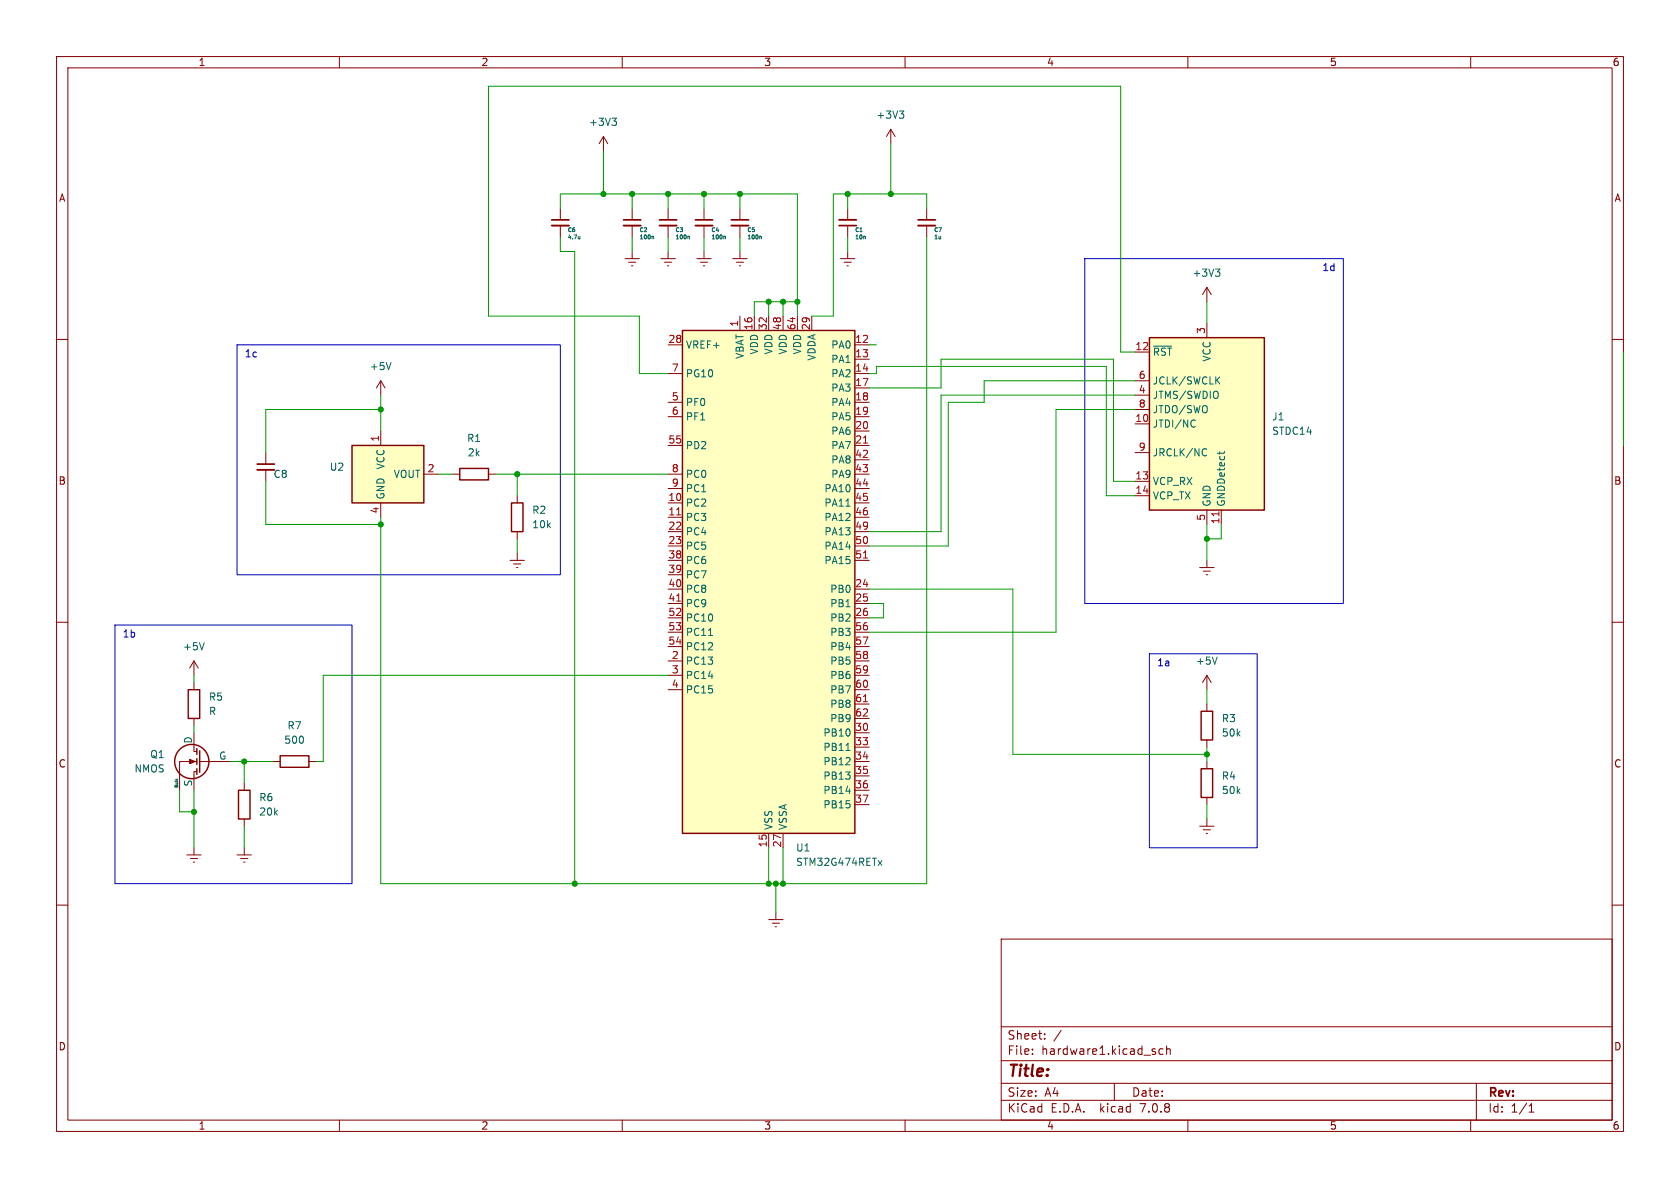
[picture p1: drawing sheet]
<svg xmlns="http://www.w3.org/2000/svg" width="297mm" height="210mm" viewBox="0 0 297 210" stroke-linecap="round" stroke-linejoin="round" font-family="sans-serif">
<g fill="none" stroke="#840000" stroke-width=".18">
<path d="M10 10h277v190h-277zM12 12h273v186h-273zM60 10v2M110 10v2M160 10v2M210 10v2M260 10v2M99.1 36.8v2.1M99.1 39.9v2M106.7 24.1l-.8 1.3M106.7 24.1v2.6M106.7 24.1l.7 1.3"/>
<path d="M111.8 36.8v2.1M111.8 39.9v2M118.1 36.8v2.1M118.1 39.9v2M124.5 36.8v2.1M124.5 39.9v2M130.8 36.8v2.1M130.8 39.9v2M149.9 36.8v2.1M149.9 39.9v2M157.5 22.9l-.8 1.2M157.5 22.9v2.5"/>
<path d="M157.5 22.9l.7 1.2M163.8 36.8v2.1M163.8 39.9v2M10 60h2M110.5 45.7h2.5M111.1 46.4h1.3M111.6 47h.3M111.8 44.5v1.2M116.8 45.7h2.6M117.5 46.4h1.2M118 47h.2M118.1 44.5v1.2"/>
<path d="M123.2 45.7h2.5M123.8 46.4h1.3M124.3 47h.3M124.5 44.5v1.2M129.5 45.7h2.6M130.2 46.4h1.2M130.7 47h.2M130.8 44.5v1.2M130.8 55.9v2.5M133.3 55.9v2.5M135.9 55.9v2.5M138.4 55.9v2.5"/>
<path d="M141 55.9v2.5M143.5 55.9v2.5M148.6 45.7h2.5M149.2 46.4h1.3M149.7 47h.3M149.9 44.5v1.2M213.4 50.8v2.5M213.4 57.2v2.5M213.4 50.8l-.8 1.3M213.4 50.8l.7 1.3M285 60h2M67.3 67.3l-.8 1.3"/>
<path d="M67.3 67.3v2.6M67.3 76.2v2.5M67.3 67.3l.8 1.3M118.1 61h2.5M118.1 66h2.5M118.1 71.1h2.5M118.1 73.7h2.5M118.1 78.7h2.5M151.1 61h2.6M151.1 63.5h2.6M151.1 66h2.6M151.1 68.6h2.6"/>
<path d="M151.1 71.1h2.6M151.1 73.7h2.6M151.1 76.2h2.6M151.1 78.7h2.6M200.7 74.9h2.5M200.7 62.2h2.5M200.7 69.9h2.5M200.7 67.3h2.5M200.7 72.4h2.5M47 80v2M47 83.1v2M67.3 88.9v2.5"/>
<path d="M74.9 83.8h2.6M80 83.8h1.3M86.4 83.8h1.2M90.2 99.1h2.5M90.8 99.7h1.3M91.4 87.6v1.3M91.4 94v1.3M91.4 97.8v1.3M118.1 88.9h2.5M118.1 91.4h2.5M118.1 94h2.5M118.1 96.5h2.5"/>
<path d="M118.1 99.1h2.5M118.1 83.8h2.5M118.1 86.4h2.5M151.1 88.9h2.6M151.1 91.4h2.6M151.1 94h2.6M151.1 96.5h2.6M151.1 99.1h2.6M151.1 81.3h2.6M151.1 83.8h2.6M151.1 86.4h2.6M200.7 85.1h2.5"/>
<path d="M200.7 87.6h2.5M200.7 80h2.5M213.4 90.2v2.5M213.4 99.1v1.2M215.9 90.2v2.5M10 110h2M34.3 116.8v2.6M34.3 116.8l-.8 1.3M34.3 116.8l.8 1.3M91.3 100.3h.3M118.1 116.8h2.5M118.1 104.1h2.5"/>
<path d="M118.1 106.7h2.5M118.1 109.2h2.5M118.1 119.4h2.5M118.1 101.6h2.5M118.1 111.8h2.5M118.1 114.3h2.5M151.1 116.8h2.6M151.1 104.1h2.6M151.1 106.7h2.6M151.1 109.2h2.6M151.1 119.4h2.6M151.1 111.8h2.6"/>
<path d="M151.1 114.3h2.6M212.1 100.3h2.5M212.7 101h1.3M213.2 101.6h.3M213.4 119.4l-.8 1.3M213.4 119.4v2.5M213.4 119.4l.7 1.3M285 110h2M34.3 129.5v3.3h.5M34.3 120.7v1.2M34.3 127v1.3M34.8 136.4h-.5v3.3"/>
<path d="M34.8 134.6h-3.1v5.1M35.3 134.6h5.3M43.2 138.4v1.3M48.3 134.6h1.2M54.6 134.6h1.3M118.1 121.9h2.5M151.1 129.5h2.6M151.1 132.1h2.6M151.1 134.6h2.6M151.1 137.2h2.6M151.1 139.7h2.6M151.1 121.9h2.6"/>
<path d="M151.1 124.5h2.6M151.1 127h2.6M213.4 124.5v1.2M213.4 130.8v1.3M213.4 134.6v1.3M10 160h2M33 151.1h2.6M33.7 151.8h1.2M34.2 152.4h.2M34.3 149.9v1.2M41.9 151.1h2.5M42.5 151.8h1.3"/>
<path d="M43.1 152.4h.2M43.2 144.8v1.3M43.2 149.9v1.2M135.9 147.3v2.6M138.4 147.3v2.6M151.1 142.2h2.6M212.1 146.1h2.5M212.7 146.7h1.3M213.2 147.3h.3M213.4 141v1.2M213.4 144.8v1.3M285 160h2"/>
<path d="M135.9 162.6h2.5M136.5 163.2h1.3M137 163.8h.3M137.2 161.3v1.3M177 166h108v32h-108zM60 198v2M110 198v2M160 198v2M177 194.5h108M177 191.5h108M177 187.5h108M177 181.5h108"/>
<path d="M182.5 186.3v.1M182.5 185.5v.1M184.7 183.6v.1M184.7 182.8v.1M187.6 182.1l-1.3 2M197 191.5v3M205.6 185.5l-.4-.1-.3 .3v.4l.1 .2h.6M206.2 185.5l.3-.1 .3 .1 .1 .9M206.2 184.9v1.5M210 198v2M260 198v2M261 191.5v6.5"/>
<path d="M270.3 196.6h.9M270.3 195.5l.4-.4v1.5"/>
</g>
<g fill="none" stroke="#840000" stroke-width=".25">
<path d="M120.6 58.4h30.5v88.9h-30.5zM203.2 59.7h20.3v30.5h-20.3zM62.2 78.7h12.7v10.2h-12.7zM81.3 82.8h5.1v2h-5.1zM90.4 88.9h2.1v5.1h-2.1zM33.3 121.9h2v5.1h-2zM34.8 132.3v1.1M34.8 134.1v1M34.8 135.9v1M35.3 132.7v3.8M42.2 139.7h2v5.1h-2zM49.5 133.6h5.1v2h-5.1z"/>
<path d="M212.3 135.9h2.1v5.1h-2.1zM212.3 125.7h2.1v5.1h-2.1z"/>
<circle cx="33.9" cy="134.6" r="3"/>
</g>
<path d="M97.5 39.9h3.1M110.2 39.9h3.1M116.6 39.9h3M122.9 39.9h3.1M129.3 39.9h3M148.3 38.9h3.1M162.3 39.9h3.1M45.5 83.1h3" fill="none" stroke="#840000" stroke-width=".33"/>
<path d="M97.5 38.9h3.1M110.2 38.9h3.1M116.6 38.9h3M122.9 38.9h3.1M129.3 38.9h3M148.3 39.9h3.1M162.3 38.9h3.1M45.5 82h3" fill="none" stroke="#840000" stroke-width=".3"/>
<g fill="none" stroke="#006464" stroke-width=".18">
<path d="M159 19.6h.8l-.4 .5M108.2 20.9h.8l-.4 .5M108.7 21.4l.3 .2v.3l-.3 .3M159.5 20.1l.3 .3v.3l-.3 .2M102.5 41.8v.4M102.5 42.2h-.2M115.4 41.8l.2 .1v.3M121.7 41.8l.2 .1v.3M128.1 41.8l.2 .1v.3M134.4 41.8l.2 .1v.3M152.9 41.8l.1 .4M214.9 47.6h.8l-.5 .5"/>
<path d="M215.4 48.1l.3 .2v.3l-.3 .2M69.1 64.1l-.4 1.2M203.9 61.2h3.2M210.9 74.2l.4 .2M211.3 75.4l-.4 .1M212.8 79.4l.3-.1 .2 .1M215.1 67.2l.6 .7M215.6 79.8v.5M215.7 66.6l-.8 .7M216.5 79.8l-.1 .3M149.6 89.5h.7M213.3 80.5l-.2 .1-.3-.1"/>
<path d="M36.1 113.6l-.4 1.3M125.2 112.3h.8M215.2 116.1l-.4 1.3M31.1 137.7l.2 .2M31.4 137.7l-.2 .1M149.6 132.7h.7M155.2 152.1l.7 .9M155.9 152.1l-.7 .9"/>
</g>
<g fill="#ffffc2" stroke="#ffffc2" stroke-width=".18">
<path d="M120.6 58.4h30.5v88.9h-30.5z"/>
<path d="M62.2 78.7h12.7v10.2h-12.7z"/>
<path d="M203.2 59.7h20.3v30.5h-20.3z"/>
</g>
<path d="M152.6 78.3h.8M119.6 91h.7M152.6 98.6h.8M215.5 90.5v.7M119.6 106.3h.7M152.6 124h.8" fill="none" stroke="#a90000" stroke-width=".18"/>
<path d="M33.5 134.2l1 .4-1 .4z" fill="#840000" stroke="#840000" stroke-width=".18"/>
<path d="M191.8 45.7h45.7v61h-45.7zM41.9 61h57.2v40.6h-57.2zM20.3 110.5h41.9v45.7h-41.9zM203.2 115.6h19v34.3h-19z" fill="none" stroke="#0000c2" stroke-width=".18"/>
<g fill="none" stroke="#009600" stroke-width=".18">
<path d="M99.1 36.8v-2.5h41.9v21.6M106.7 26.7v7.6M111.8 34.3v2.5M118.1 34.3v2.5M124.5 34.3v2.5M130.8 34.3v2.5M149.9 34.3v2.5M157.5 25.4v8.9M163.8 36.8v-2.5h-16.5v21.6h-3.8M99.1 41.9v2.6h2.5v111.7M111.8 41.9v2.6M118.1 41.9v2.6"/>
<path d="M124.5 41.9v2.6M130.8 41.9v2.6M135.9 53.3v2.6M138.4 53.3v2.6M141 53.3h-7.7v2.6M149.9 41.9v2.6M163.8 41.9v114.3h-96.5v-64.8M213.4 53.3v3.9M67.3 69.9v6.3M67.3 72.4h-20.3v7.6M153.7 66h1.2v-1.2h40.7v22.8h5.1M153.7 68.6h12.7v-5.1h30.4v21.6h3.9"/>
<path d="M153.7 61h1.2M200.7 62.2h-2.6v-47h-111.7v40.7h26.6v10.1h5.1M200.7 69.9h-34.3v24.1h-12.7M200.7 67.3h-26.7v3.8h-6.4v25.4h-13.9M200.7 72.4h-14v39.4h-33M287 62.2v16.5M47 85.1v7.6h20.3M77.5 83.8h2.5M87.6 83.8h30.5M91.4 83.8v3.8M91.4 95.3v2.5M213.4 92.7v6.4"/>
<path d="M215.9 92.7v2.6h-2.5M34.3 119.4v1.3M118.1 119.4h-61v15.2h-1.2M153.7 106.7h2.5v2.5h-2.5M153.7 104.1h25.4v29.3h34.3M31.7 139.7v3.8h2.6M34.3 128.3v1.2M34.3 139.7v10.2M40.6 134.6h7.7M43.2 134.6v3.8M213.4 121.9v2.6M213.4 132.1v2.5"/>
<path d="M43.2 146.1v3.8M135.9 149.9v6.3M137.2 156.2v5.1M138.4 149.9v6.3M213.4 142.2v2.6"/>
</g>
<g fill="#009600" stroke="#009600" stroke-width=".18">
<circle cx="213.4" cy="95.3" r=".46"/>
<circle cx="213.4" cy="133.4" r=".46"/>
<circle cx="149.9" cy="34.3" r=".46"/>
<circle cx="157.5" cy="34.3" r=".46"/>
<circle cx="141" cy="53.3" r=".46"/>
<circle cx="130.8" cy="34.3" r=".46"/>
<circle cx="138.4" cy="156.2" r=".46"/>
<circle cx="137.2" cy="156.2" r=".46"/>
<circle cx="138.4" cy="53.3" r=".46"/>
<circle cx="135.9" cy="53.3" r=".46"/>
<circle cx="135.9" cy="156.2" r=".46"/>
<circle cx="111.8" cy="34.3" r=".46"/>
<circle cx="106.7" cy="34.3" r=".46"/>
<circle cx="118.1" cy="34.3" r=".46"/>
<circle cx="124.5" cy="34.3" r=".46"/>
<circle cx="67.3" cy="72.4" r=".46"/>
<circle cx="91.4" cy="83.8" r=".46"/>
<circle cx="67.3" cy="92.7" r=".46"/>
<circle cx="101.6" cy="156.2" r=".46"/>
<circle cx="34.3" cy="143.5" r=".46"/>
<circle cx="43.2" cy="134.6" r=".46"/>
</g>
<text font-size="2.8" fill="#840000" x="178" y="190.9">Title:</text>
<g font-size="2.1" fill="#840000">
<text x="178" y="184">Sheet:</text>
<text x="178" y="186.7">File:</text>
<text x="184.1" y="186.7">hardware1.kicad_sch</text>
<text x="178" y="196.9">KiCad</text>
<text x="178" y="194.1">Size:</text>
<text x="184.7" y="194.1">A4</text>
<text x="185.7" y="196.9">E.D.A.</text>
<text x="194.6" y="196.9">kicad</text>
<text x="200" y="194.1">Date:</text>
<text x="201.8" y="196.9">7.0.8</text>
<text x="263" y="194.3">Rev:</text>
<text x="263" y="196.9">Id:</text>
<text x="267.1" y="196.9">1/1</text>
</g>
<g font-size="1.8" fill="#840000">
<text x="35" y="11.9">1</text>
<text x="85" y="11.9">2</text>
<text x="135" y="11.9">3</text>
<text x="185" y="11.9">4</text>
<text x="235" y="11.9">5</text>
<text x="285" y="11.9">6</text>
<text x="10.3" y="35.9">A</text>
<text x="285.3" y="35.9">A</text>
<text x="10.3" y="85.9">B</text>
<text x="285.3" y="85.9">B</text>
<text x="10.3" y="135.9">C</text>
<text x="285.3" y="135.9">C</text>
<text x="10.3" y="185.9">D</text>
<text x="285.3" y="185.9">D</text>
<text x="35" y="199.9">1</text>
<text x="85" y="199.9">2</text>
<text x="135" y="199.9">3</text>
<text x="185" y="199.9">4</text>
<text x="235" y="199.9">5</text>
<text x="285" y="199.9">6</text>
</g>
<g font-size="1.8" fill="#006464">
<text x="104" y="22.5">+3V3</text>
<text x="154.8" y="21.2">+3V3</text>
<text x="210.7" y="49.1">+3V3</text>
<text x="65.3" y="65.6">+5V</text>
<text x="121.2" y="61.8">VREF+</text>
<text x="131.7" y="63.5" transform="rotate(-90 131.7 63.5)">VBAT</text>
<text x="134.2" y="62.8" transform="rotate(-90 134.2 62.8)">VDD</text>
<text x="136.8" y="62.8" transform="rotate(-90 136.8 62.8)">VDD</text>
<text x="139.3" y="62.8" transform="rotate(-90 139.3 62.8)">VDD</text>
<text x="141.8" y="62.8" transform="rotate(-90 141.8 62.8)">VDD</text>
<text x="144.4" y="63.8" transform="rotate(-90 144.4 63.8)">VDDA</text>
<text x="146.9" y="61.8">PA0</text>
<text x="146.9" y="64.4">PA1</text>
<text x="203.7" y="63.1">~{RST}</text>
<text x="214.2" y="64" transform="rotate(-90 214.2 64)">VCC</text>
<text x="121.2" y="72">PF0</text>
<text x="121.2" y="66.9">PG10</text>
<text x="146.9" y="66.9">PA2</text>
<text x="146.9" y="69.4">PA3</text>
<text x="146.9" y="72">PA4</text>
<text x="203.7" y="70.7">JTMS/SWDIO</text>
<text x="203.7" y="68.2">JCLK/SWCLK</text>
<text x="121.2" y="74.5">PF1</text>
<text x="146.9" y="74.5">PA5</text>
<text x="146.9" y="77.1">PA6</text>
<text x="203.7" y="75.8">JTDI/NC</text>
<text x="203.7" y="73.3">JTDO/SWO</text>
<text x="224.8" y="74.5">J1</text>
<text x="224.8" y="77.1">STDC14</text>
<text x="58.2" y="83.4">U2</text>
<text x="68.2" y="83.1" transform="rotate(-90 68.2 83.1)">VCC</text>
<text x="82.5" y="78.3">R1</text>
<text x="82.6" y="80.9">2k</text>
<text x="121.2" y="79.6">PD2</text>
<text x="146.9" y="79.6">PA7</text>
<text x="146.9" y="82.1">PA8</text>
<text x="203.7" y="80.9">JRCLK/NC</text>
<text x="48.3" y="84.7">C8</text>
<text x="68.2" y="88.4" transform="rotate(-90 68.2 88.4)">GND</text>
<text x="69.5" y="84.7">VOUT</text>
<text x="121.2" y="89.8">PC2</text>
<text x="121.2" y="84.7">PC0</text>
<text x="121.2" y="87.2">PC1</text>
<text x="145.6" y="87.2">PA10</text>
<text x="145.6" y="89.8">PA11</text>
<text x="146.9" y="84.7">PA9</text>
<text x="203.7" y="86">VCP_RX</text>
<text x="203.7" y="88.5">VCP_TX</text>
<text x="214.2" y="89.7" transform="rotate(-90 214.2 89.7)">GND</text>
<text x="216.8" y="89.7" transform="rotate(-90 216.8 89.7)">GNDDetect</text>
<text x="94" y="91">R2</text>
<text x="94" y="93.6">10k</text>
<text x="121.2" y="92.3">PC3</text>
<text x="121.2" y="94.8">PC4</text>
<text x="145.6" y="92.3">PA12</text>
<text x="145.6" y="94.8">PA13</text>
<text x="121.2" y="97.4">PC5</text>
<text x="121.2" y="99.9">PC6</text>
<text x="145.6" y="97.4">PA14</text>
<text x="145.6" y="99.9">PA15</text>
<text x="121.2" y="102.5">PC7</text>
<text x="121.2" y="105">PC8</text>
<text x="121.2" y="107.5">PC9</text>
<text x="146.7" y="105">PB0</text>
<text x="146.7" y="107.5">PB1</text>
<text x="121.2" y="110.1">PC10</text>
<text x="121.2" y="112.6">PC11</text>
<text x="146.7" y="110.1">PB2</text>
<text x="146.7" y="112.6">PB3</text>
<text x="32.3" y="115.2">+5V</text>
<text x="121.2" y="117.7">PC13</text>
<text x="121.2" y="115.2">PC12</text>
<text x="146.7" y="115.2">PB4</text>
<text x="146.7" y="117.7">PB5</text>
<text x="211.3" y="117.7">+5V</text>
<text x="36.8" y="124.1">R5</text>
<text x="121.2" y="120.2">PC14</text>
<text x="121.2" y="122.8">PC15</text>
<text x="146.7" y="120.2">PB6</text>
<text x="146.7" y="122.8">PB7</text>
<text x="146.7" y="125.3">PB8</text>
<text x="34" y="131.5" transform="rotate(-90 34 131.5)">D</text>
<text x="36.8" y="126.6">R</text>
<text x="50.2" y="131.7">500</text>
<text x="50.7" y="129.1">R7</text>
<text x="145.5" y="130.4">PB10</text>
<text x="146.7" y="127.9">PB9</text>
<text x="215.9" y="127.9">R3</text>
<text x="215.9" y="130.4">50k</text>
<text x="23.7" y="136.8">NMOS</text>
<text x="26.5" y="134.2">Q1</text>
<text x="38.6" y="134.4">G</text>
<text x="145.5" y="132.9">PB11</text>
<text x="145.5" y="135.5">PB12</text>
<text x="34" y="139.1" transform="rotate(-90 34 139.1)">S</text>
<text x="45.7" y="141.8">R6</text>
<text x="145.5" y="138">PB13</text>
<text x="145.5" y="140.6">PB14</text>
<text x="145.5" y="143.1">PB15</text>
<text x="215.9" y="138">R4</text>
<text x="215.9" y="140.6">50k</text>
<text x="45.7" y="144.4">20k</text>
<text x="136.8" y="146.8" transform="rotate(-90 136.8 146.8)">VSS</text>
<text x="139.3" y="146.8" transform="rotate(-90 139.3 146.8)">VSSA</text>
<text x="140.6" y="150.7">U1</text>
<text x="140.6" y="153.3">STM32G474RETx</text>
</g>
<g font-size="1.8" fill="#0000c2">
<text x="233.7" y="48">1d</text>
<text x="43.2" y="63.3">1c</text>
<text x="21.6" y="112.8">1b</text>
<text x="204.5" y="117.9">1a</text>
</g>
<g font-size="1.8" fill="#a90000">
<text x="130.6" y="57.9" transform="rotate(-90 130.6 57.9)">1</text>
<text x="133.1" y="58.5" transform="rotate(-90 133.1 58.5)">16</text>
<text x="135.6" y="58.5" transform="rotate(-90 135.6 58.5)">32</text>
<text x="138.2" y="58.5" transform="rotate(-90 138.2 58.5)">48</text>
<text x="140.7" y="58.5" transform="rotate(-90 140.7 58.5)">64</text>
<text x="143.3" y="58.5" transform="rotate(-90 143.3 58.5)">29</text>
<text x="213.1" y="59.1" transform="rotate(-90 213.1 59.1)">3</text>
<text x="118.1" y="60.7">28</text>
<text x="118.7" y="65.8">7</text>
<text x="151.1" y="60.7">12</text>
<text x="151.1" y="63.2">13</text>
<text x="151.1" y="65.8">14</text>
<text x="200.6" y="62">12</text>
<text x="118.7" y="70.9">5</text>
<text x="151.1" y="68.3">17</text>
<text x="151.1" y="70.9">18</text>
<text x="201.2" y="69.6">4</text>
<text x="201.2" y="67.1">6</text>
<text x="118.7" y="73.4">6</text>
<text x="151.1" y="73.4">19</text>
<text x="151.1" y="75.9">20</text>
<text x="200.6" y="74.7">10</text>
<text x="201.2" y="72.1">8</text>
<text x="67.1" y="78.2" transform="rotate(-90 67.1 78.2)">1</text>
<text x="75.5" y="83.6">2</text>
<text x="118.1" y="78.5">55</text>
<text x="118.7" y="83.6">8</text>
<text x="151.1" y="78.5">21</text>
<text x="151.1" y="81">42</text>
<text x="151.1" y="83.6">43</text>
<text x="201.2" y="79.8">9</text>
<text x="118.1" y="88.6">10</text>
<text x="118.7" y="86.1">9</text>
<text x="151.1" y="86.1">44</text>
<text x="151.1" y="88.6">45</text>
<text x="200.6" y="84.8">13</text>
<text x="200.6" y="87.4">14</text>
<text x="67.1" y="90.9" transform="rotate(-90 67.1 90.9)">4</text>
<text x="118.1" y="91.2">11</text>
<text x="118.1" y="93.7">22</text>
<text x="151.1" y="91.2">46</text>
<text x="151.1" y="93.7">49</text>
<text x="213.1" y="92.1" transform="rotate(-90 213.1 92.1)">5</text>
<text x="215.6" y="92.8" transform="rotate(-90 215.6 92.8)">11</text>
<text x="118.1" y="96.3">23</text>
<text x="118.1" y="98.8">38</text>
<text x="118.1" y="101.3">39</text>
<text x="151.1" y="96.3">50</text>
<text x="151.1" y="98.8">51</text>
<text x="118.1" y="103.9">40</text>
<text x="118.1" y="106.4">41</text>
<text x="151.1" y="103.9">24</text>
<text x="151.1" y="106.4">25</text>
<text x="118.1" y="109">52</text>
<text x="118.1" y="111.5">53</text>
<text x="151.1" y="109">26</text>
<text x="151.1" y="111.5">56</text>
<text x="118.1" y="114">54</text>
<text x="118.7" y="116.6">2</text>
<text x="118.7" y="119.1">3</text>
<text x="151.1" y="114">57</text>
<text x="151.1" y="116.6">58</text>
<text x="151.1" y="119.1">59</text>
<text x="118.7" y="121.7">4</text>
<text x="151.1" y="121.7">60</text>
<text x="151.1" y="124.2">61</text>
<text x="151.1" y="129.3">30</text>
<text x="151.1" y="131.8">33</text>
<text x="151.1" y="126.7">62</text>
<text x="151.1" y="134.4">34</text>
<text x="151.1" y="136.9">35</text>
<text x="151.1" y="139.4">36</text>
<text x="151.1" y="142">37</text>
<text x="135.6" y="149.9" transform="rotate(-90 135.6 149.9)">15</text>
<text x="138.2" y="149.9" transform="rotate(-90 138.2 149.9)">27</text>
</g>
<g font-size="1" fill="#006464">
<text x="100.2" y="41.2">C6</text>
<text x="112.9" y="41.2">C2</text>
<text x="119.3" y="41.2">C3</text>
<text x="125.6" y="41.2">C4</text>
<text x="132" y="41.2">C5</text>
<text x="151" y="41.2">C1</text>
<text x="165" y="41.2">C7</text>
<text x="100.2" y="42.5">4.7u</text>
<text x="112.9" y="42.5">100n</text>
<text x="119.3" y="42.5">100n</text>
<text x="125.6" y="42.5">100n</text>
<text x="132" y="42.5">100n</text>
<text x="151" y="42.5">10n</text>
<text x="165" y="42.5">1u</text>
</g>
<text font-size=".7" fill="#006464" x="31.5" y="139.4" transform="rotate(-90 31.5 139.4)">Bulk</text>
</svg>
